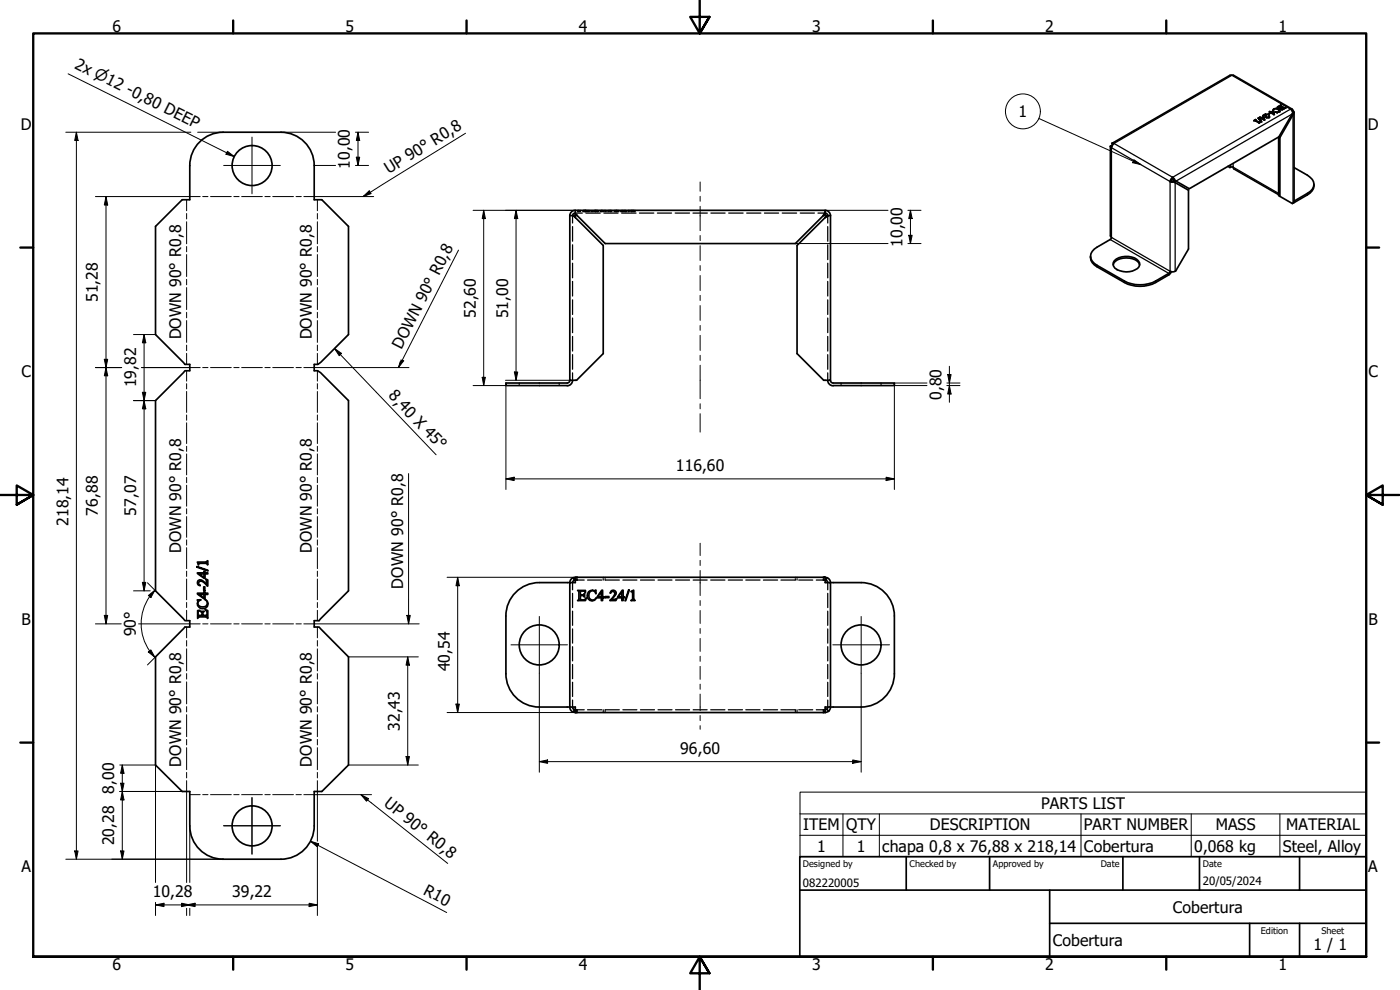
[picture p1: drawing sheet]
<svg xmlns="http://www.w3.org/2000/svg" width="420mm" height="297mm" viewBox="0 0 420 297" stroke-linecap="round" stroke-linejoin="round" font-family="sans-serif">
<!-- layer: Hidden (ISO) -->
<circle cx="189.4" cy="63.5" r=".19" fill="#000"/>
<g fill="none" stroke="#000" stroke-width=".38">
<path d="M171.8 64.7v2.2M171.8 68v4.4M171.8 73.5v4.4M171.8 79v4.4M172.1 64.7l.2 .2M172.3 64.7l.2 .2M172.5 65.1l.2 .2-.2-.2M172.7 63.9h2.1M172.7 64.1l.1 .2M173 64.5l.2 .2M173.4 63.4l.7 .1M173.4 63.1v.1"/>
<path d="M173.7 63.1v.1M173.7 63.4v.1M174.2 63.1v.1M174.2 63.4v.1M175.2 63.1v.1M175.2 63.4v.1M175.3 63.1v.1M175.3 63.4v.1M175.5 63.1v.1M175.5 63.4v.1M175.6 63.1v.1M175.6 63.4v.1"/>
<path d="M175.7 63.1v.1M175.7 63.4v.1M175.8 63.1v.1M175.8 63.4v.1M175.8 63.9h4.3M176 63.4l-1.1 .1M176 63.1v.1M176.2 63.4l.1 .1M176.2 63.1v.1M176.4 63.5h.5M176.7 63.1v.1M176.7 63.4v.1"/>
<path d="M177.3 63.5h.8M178.4 63.1v.1M178.4 63.4v.1M178.7 63.1v.1M178.7 63.4v.1M178.8 63.1v.1M178.8 63.4v.1M178.9 63.1v.1M178.9 63.4v.1M178.9 63.4l-.3 .1M179.2 63.4l.4 .1M179.2 63.1v.1"/>
<path d="M179.4 63.1v.1M179.4 63.4v.1M180.5 63.1v.1M180.5 63.4v.1M180.6 63.4l-.5 .1M180.6 63.1v.1M180.8 63.4l-.1 .1M180.8 63.5h.2M180.8 63.1v.1M181.2 63.9h4.3M181.3 63.4l-.2 .1M181.3 63.1v.1"/>
<path d="M181.6 63.4l.4 .1M181.6 63.1v.1M182.8 63.4l-.4 .1M182.8 63.1v.1M183.1 63.4l.5 .1M183.1 63.1v.1M183.1 63.4v.1M183.3 63.1v.1M183.3 63.4v.1M183.5 63.1v.1M183.5 63.4v.1M184.5 63.1v.1"/>
<path d="M184.5 63.4v.1M184.8 63.1v.1M184.8 63.4v.1M184.9 63.1v.1M184.9 63.4v.1M185.1 63.4l-.8 .1M185.1 63.1v.1M185.4 63.4l.4 .1M185.4 63.1v.1M185.5 63.1v.1M185.5 63.4v.1M186.6 63.9h4.3"/>
<path d="M186.6 63.1v.1M186.6 63.4v.1M186.8 63.4l-.6 .1M186.8 63.1v.1M187 63.4l-.1 .1M187 63.5h.1M187 63.1v.1M187.4 63.4l-.1 .1M187.4 63.1v.1M187.6 63.4v.1M187.6 63.1v.1M187.8 63.4l-.1 .1"/>
<path d="M187.8 63.5h.4M187.8 63.1v.1M188.7 63.1v.1M188.7 63.4v.1M188.8 63.4l-.3 .1M188.8 63.1v.1M189.4 63.4h.4M189.4 63.1v.1M189.8 63.1v.1M189.9 63.1v.1M189.9 63.4v.1M190.1 63.1v.1"/>
<path d="M190.1 63.4v.1M190.2 63.4h.4M190.2 63.1v.1M190.6 63.1v.1M191.9 63.9h4.3M197.3 63.9h4.2M202.6 63.9h4.3M208 63.9h4.3M213.4 63.9h4.2M218.7 63.9h4.3M224.1 63.9h4.2M229.4 63.9h4.3"/>
<path d="M234.8 63.9h4.3M240.2 63.9h4.2M245.5 63.9h2.1M247.3 64.5l-.2 .2M247.6 64.1l-.1 .2M247.8 65.1l-.2 .2M248.2 64.7l-.2 .2M248.4 64.7v2.2M248.4 68v4.4M248.4 73.5v4.4M248.4 79v4.4M171.8 84.4v4.4"/>
<path d="M171.8 90v4.3M171.8 95.4v4.4M248.4 84.4v4.4M248.4 90v4.3M248.4 95.4v4.4M155.8 114.9v.3M155.8 115.4v.3M167.8 114.9v.3M167.8 115.4v.3M171.8 101v4.3M171.8 106.4v4.4M171.8 111.9v2.2"/>
<path d="M248.4 101v4.3M248.4 106.4v4.4M248.4 111.9v2.2M252.4 114.9v.3M252.4 115.4v.3M264.4 114.9v.3M264.4 115.4v.3M171.8 174.8v2.2M171.8 178v4.3M172.7 174h.1M173 173.2v.3M173 173.8v.2h2.3"/>
<path d="M173.2 173.2v.3M173.2 173.8v.2M176.3 174h4.3M181 173.2v.3M181 173.8v.2M181.6 173.2v.3M181.6 173.8v.2h4.3M186.9 174h4.2M192.2 174h4.2M197.5 174h4.2M202.8 174h4.1M208 174h4.2"/>
<path d="M213.3 174h4.3M218.6 174h4.2M223.8 174h4.3M229.1 174h4.3M238.7 173.8l-.1 .2h-4.2M238.7 173.2v.3M239.2 173.2v.3M239.2 173.8v.2M239.7 174h4.2M247.1 173.8v.2h-2.1M247.1 173.2v.3M247.2 173.2v.3"/>
<path d="M247.2 173.8v.2M247.3 174h-.2h.2M247.5 174h.1M248.4 174.8v2.2M248.4 178v4.3M171.8 183.4v4.2M171.8 188.7v4.3M171.8 194v4.3M171.8 199.4v4.2M248.4 183.4v4.2M248.4 188.7v4.3M248.4 194v4.3"/>
<path d="M248.4 199.4v4.2M171.8 204.7v4.3M171.8 210v2.1M172.7 212.9h.1M173 213h.2v.2M173 213v.2M173 213.5v.3M173 213h2.3M173.2 213.5v.3M176.3 213h4.3M181 213v.2M181 213.5v.3"/>
<path d="M181.6 213.5v.3M185.9 213h-4.3v.2M186.9 213h4.2M192.2 213h4.2M197.5 213h4.2M202.8 213h4.1M208 213h4.2M213.3 213h4.3M218.6 213h4.2M223.8 213h4.3M229.1 213h4.3M234.4 213h4.2l.1 .2"/>
<path d="M238.7 213.5v.3M239.2 213v.2M239.2 213.5v.3M239.7 213h4.2M245 213l2.3-.1-.2 .3M247.1 213.5v.3M247.2 213v.2M247.2 213.5v.3M247.5 213h.1M247.6 212.8h-.1M248.4 204.7v4.3M248.4 210v2.1"/>
</g>
<!-- layer: Visible (ISO) -->
<g fill="none" stroke="#000" stroke-width=".51">
<path d="M67 39.7a10 10 0 0 0-10 10v10.2h-2.3l-8 8v32.5l8.8 8.9h1.5v1.9h-1.5l-8.8 9v57.1l8.8 8.9h1.5v1.9h-1.5l-8.8 9v32.4l8 8h2.3v10.3M67 39.7h17.3a10 10 0 0 1 10 10v10.2h2.3l8 8v32.5l-8.4 8.4-.8 .5h-1.1v1.9h1l.9 .6 8.4 8.4v57.1l-8.8 8.9h-1.5v1.9h1.5l8.8 9v32.4l-8 8h-2.3v10.3M376.7 36.2h.1M376.7 36.2l1.3 .7 .1-.3M376.7 36.1v.1M376.8 35.9l1.1 .8M376.8 35.9l-.5 .3h.4M377.7 35.4l1 1.2-1-1.2v.1M377.9 36.9h.1M378.1 36.7h-.2v.2M378.1 35.5l.2-.1v.3zM378.1 35.4v-.3l-.1 .1 .3 .2"/>
<path d="M378.1 35.1l.4 .3M378.3 35.7l.2-.2 1 .6-.2-1 .2 1M378.5 35.4v.1h-.2M378.7 35.5h-.2M378.7 35.4l.7 .5M379.2 35l-.7 .4M379.2 34.8h.1M379.2 35.2l-.5 .4M379.2 35.2l.2 .9M379.2 35.2l.1 .1M379.2 34.7l-.1 .1M379.3 35.1l-.1-.1v.2"/>
<path d="M379.8 34.4a.75 .75 0 0 0 .2 .8 .75 .75 0 0 0 .9 .1M379.8 34.5l-.6 .3M379.8 34.4h.1M379.9 34.5l.2 .8M379.9 34.1l.1 .9 .5 .2h.2l.1-.4M379.9 34.4v-.3l-.9 .6 .2 .1M380.9 34.8v.5M380.9 35l.1 .2M380.9 34.8h.1M380.9 35v.3M380.9 34l-.5 .3 .5-.2M381.1 33.9l.2-.1z"/>
<path d="M381.1 33.6v-.1l-.2 .1 .5 .3M381.1 33.5l.3 .2M381.2 34l.2-.2 1.1 .5-.3-.9 .2 .9M381.4 33.7l.2 .1M381.6 34l.5-.5 .2 .9M381.6 33.8l.7 .3M382 33.3l-.6 .4M382.1 33.1a1.04 1.04 0 0 1 1.1-.6 1.04 1.04 0 0 1 .8 .9l-.7 .4M382.1 33.2a.89 .89 0 0 1 1-.6 .89 .89 0 0 1 .8 .8l-.6 .2h-.5l.5 .2M382.1 33.6h.1M382.2 33.4l-.2-.1v.2M383.3 33.8h.1"/>
<path d="M383.4 32.8l.7 .5M383.5 32.4l-.2-.3 1.1-.6 .1 .3 1.1 .6M383.5 32.2v.1M383.9 33.3v.2M384.1 32.5l-.2-.1 .6 .2-.1-.1 .4-.3 .6 .3M384.2 31.9l-.7 .3M384.2 31.9l.5 .3M384.4 31.7v.2l1 .7M384.4 31.8l-.2 .1M384.4 32.5v.1M384.7 32.2l-.6 .2M385.4 32.6l-.6 .3"/>
<path d="M385.8 32.4l-.2 .1M385.8 32.4h.1M385.8 32.3l-1.1 .7-.3-.2h.4M387.8 34.2l.2 .2-3.9 6.9-.3-.2M387.8 32.8l-17.6-10.2-.8-.1-35.6 20.5M388 33.8l.2 .1-.2 .5M388 33.2l.4 .4-.2 .3M388 33.2l-.2-.4h-.5a1.07 1.07 0 0 1 .5 1.4l-4 6.9M388 33.2l-.2 .1M388.4 33.6v27l-.5 .5-4.2-2.4v-17.6M333.2 43.9v26.9a.59 .59 0 0 1 .4 .5 .59 .59 0 0 1-.4 .6l-4 2.3a2.88 2.88 0 0 0-1.9 2.7 2.88 2.88 0 0 0 1.9 2.7l8.2 4.7a10.2 10.2 0 0 0 9.4 0l4.2-2.4 .2-.5 .7 .2 1-.3 3.8-6.6v-17.6l-4-2.3M333.2 43.9h.5z"/>
<path d="M333.8 43h.5l-.7 1.3-.4-.4M333.8 43l.1 .4zM351.2 54.5l1.2 .1M351.5 54.3h.7l.5 .5M351.5 54.3l-.3 .2M351.9 53.2l.7 1M351.9 53.2l-.7 1.3M351.9 53.6l-.4 .7M351.9 53.2v.4M352.2 54.4l.5 .4M352.4 54.2l.5 .1M368.6 49.9l.5 .4 .2-.1a.63 .63 0 0 1 1 .5l13.4 7.7"/>
<path d="M383.8 41.1l-26.9 15.5-4.6-2.5-.4-.5M384.1 41.3v17.6M388.4 50.3l4 2.3a3.1 3.1 0 0 1 1.8 3.5l-1 1.4-4.8 2.9M394.3 55.3a3.1 3.1 0 0 1-1.9 3.2l-4.2 2.3M172.1 64.7h-1.1v49.4h2l8-8v-32.5l-8.3-8.3-.4-.6h-.2l.6 .6M172.6 63.9a.79 .79 0 0 0-.8 .8M172.6 63.1l-1.1 .5-.5 1.1M172.7 64.1l.5 .6-.5-.3zM247.6 63.9a.79 .79 0 0 1 .8 .8M247.6 63.1l1.2 .5 .4 1.1M247.6 63.6l-.5 1.1 .5-.3v-.2M247.6 63.6v.6l-8.9 8.9h-57.1l-8.4-8.4-.5-.3"/>
<path d="M247.6 63.6v-.5h-74.9v1M248.2 64.7h-.3l-.3 .6M248.7 64.7l-1.1 .6M248.7 64.7h-.5l-.6 .6M248.7 64.7h.5v49.4h-2l-8-8v-32.5l8.4-8.3M327.3 76.9a3.1 3.1 0 0 0 1.9 3.2l8.2 4.7a10.2 10.2 0 0 0 9.4 0l4-2.3 .7-1M334.1 79.5a3.6 3.6 0 0 1 3.9-2.1 3.6 3.6 0 0 1 4 2.1M334.5 78.2a5.6 5.6 0 0 1 7.2 .1 1.65 1.65 0 0 1-1 2.6 5.3 5.3 0 0 1-6.5-1l-.1-1.2zM171 114.1l-.2 .6-.6 .2h-18.4v.8h18.4M171.8 114.1l-.4 1.2-1.2 .4M248.4 114.1l.5 1.2 1.1 .4M249.2 114.1a.79 .79 0 0 0 .8 .8"/>
<path d="M250.1 114.9h18.3v.8h-18.3M59.1 170l3.3 1.1v.2l-3.3-1.1zM59.2 168.6h2.9l.3-.3v1.1l-.3-.4h-2.3l-.2 .5zM59.2 178h2v-.4h.3v.4h.9v.4h-.9v1.3h-.2l-2.1-1.5zM59.2 171.9h2v-.5h.3v.5h.9v.3h-.9v1.3h-.2zM59.4 174.2a1.72 1.72 0 0 1 2.3 .9l.3 .2-.2-1.5 .6 .2-.2 1.8a2.5 2.5 0 0 0-2.3-1.4l-.3 .5 .5 .8a.89 .89 0 0 1-.8-.5 .89 .89 0 0 1 .1-1zM59.7 178.4h1.5v1zM59.7 172.2h1.5v1.1zM61.2 176.1h.3v1.1h-.3zM61.6 179.9h.1M172.1 173.3l-.7 .5-.4 1h-9.2a10 10 0 0 0-10 10M172.3 174.1l-.5 .7"/>
<path d="M172.7 173.3v1.5h-1.7v37.3h1.7v1.6M172.7 173.2h74.4M172.7 174l-.4 .1M173.2 173.2l-1.1 .1 .2 .8M173.4 177.2h2.3v.6l-.4-.5h-1.1v1.2l1-.1 .3-.3v1l-.4-.4h-.9v1.2l.2 .1a1.22 1.22 0 0 0 1.6-.6l-.3 .8h-2.3l.3-.3v-2.6zM176.7 177.5a2.1 2.1 0 0 1 2-.3l.1-.1 .1 1a1.08 1.08 0 0 0-1-.9 1.08 1.08 0 0 0-1.1 .8 1.28 1.28 0 0 0 .2 1.7 1.28 1.28 0 0 0 1.6 .1l.3-.4a1.44 1.44 0 0 1-2 .7 1.44 1.44 0 0 1-.6-2zM180.5 177.5v1.6h-1.1zM180.6 177.1h.2v2h.5v.3h-.5v.8h-.3v-.8h-1.3zM181.6 179h1.2v.3h-1.2zM183.5 177.3a.91 .91 0 0 1 1.2 .1 .91 .91 0 0 1-.2 1.3l-1 1.2 1.6-.3-.3 .6h-1.7l1-1.3a.95 .95 0 0 0 .2-1.3 .82 .82 0 0 0-1.2 .3zM186.6 177.5v1.6h-1.1zM186.8 177.1h.2v2h.4v.3h-.4v.8h-.4v-.8h-1.2z"/>
<path d="M188.7 177h.1l-1 3.3h-.2zM189.4 177.5l.8-.4v2.5v.4l.4 .2h-1.2l.4-.2 .1-.4-.1-2zM247.1 173.2l.5 .1zM247.6 173.2l.6 .1-.3 .7h-.3M247.6 173.3v1.5h1.6v37.3h-1.6v1.7M247.9 174.1l.5 .7M248.2 173.3l.6 .5 .4 1h9.2M258.4 174.8a10 10 0 0 1 10 10M59.2 180l1.1-.1a1.08 1.08 0 0 0-.9 1.1 1.08 1.08 0 0 0 .8 1 1.3 1.3 0 0 0 1.5 0 1.3 1.3 0 0 0 .4-1.5l-.5-.6a1.52 1.52 0 0 1 .5 2.3 1.52 1.52 0 0 1-2.4 0 1.96 1.96 0 0 1-.3-2zM59.3 183.2l.6-.1-.4 .4-.1 1.1h1.2v-1l-.4-.2h1.1l-.4 .3-.1 .9h1.3l.1-.2a1.11 1.11 0 0 0-.6-1.5l.8 .3v2.3l-.3-.4h-2.5l-.3 .4zM151.8 184.8v17.4M268.4 184.8v17.4"/>
<path d="M151.8 202.1a10 10 0 0 0 10 10h9.2M171 212.2l.4 1.1 .7 .4M171.8 212.2l.6 .7M172.7 213.7l.5 .1zM172.7 213l-.4-.1-.2 .8 .6 .1M173.2 213.8h74.4M247.6 213.3l-.5 .5M247.6 213l.6-.2 .5 .6-1.1 .4M248.4 212.2l-.3 .6M249.2 212.1h9.2M249.2 212.2l-.1 .7-.5 .5M268.4 202.1a10 10 0 0 1-10 10"/>
<path d="M57 247.8a10 10 0 0 0 10 10M94.3 247.8a10 10 0 0 1-10 10h-17.3"/>
<circle cx="75.7" cy="49.7" r="6"/>
<circle cx="161.8" cy="193.5" r="6"/>
<circle cx="258.4" cy="193.5" r="6"/>
<circle cx="75.7" cy="247.8" r="6"/>
</g>
<g fill="#000">
<circle cx="376.7" cy="36.2" r=".25"/>
<circle cx="379.9" cy="34.4" r=".25"/>
<circle cx="383.9" cy="33.5" r=".25"/>
</g>
<!-- layer: Visible Narrow (ISO) -->
<g fill="none" stroke="#000" stroke-width=".38">
<path d="M376.9 36.1v.3M377.7 36.6v.2M378 36.7v.1M380.2 35.1v.2M380.7 35.2v.1M382.3 32.7v.1M383.2 32.5v.2M383.7 33.5v.1M383.8 32.7v.2M384.4 32.3v.1M384.5 31.8v.2M385 32.8h.1"/>
<path d="M385.4 32.3v.2M387.8 34.2l-34.9 20.1M388 34.4v26.5M333.6 44.3l17.6 10.2v26.9l-17.6-10.2zM334.3 43l35.4-20.4 17.6 10.2-35.4 20.4zM352.7 54.8v26.6M369.3 49.5v.7M370.1 49v1.2l13.6 7.8M392.4 58v.5M329.2 79.6v.5M333.2 71.9l17.6 10.1v.5M388.4 60.3v.5"/>
<path d="M337.4 84.3v.5M346.8 84.3v.5"/>
</g>
<circle cx="385.8" cy="32.4" r=".19" fill="#000"/>
<!-- layer: Bend Centerline (ISO) -->
<g fill="none" stroke="#000" stroke-width=".3">
<path d="M56 59.9v3.3M57 59h3.1M60.8 59h1.6M63.2 59h6.2M70.2 59h1.6M72.5 59h6.2M79.5 59h1.6M81.9 59h6.2M88.8 59h1.6M91.2 59h3.1M95.2 59.9v3.3M56 64.1v1.6"/>
<path d="M56 66.5v6.6M56 74v1.6M56 76.4v6.6M95.2 64.1v1.6M95.2 66.5v6.6M95.2 74v1.6M95.2 76.4v6.6M56 83.8v1.7M56 86.3v6.6M56 93.7v1.7M56 96.2v6.5M95.2 83.8v1.7"/>
<path d="M95.2 86.3v6.6M95.2 93.7v1.7M95.2 96.2v6.5M56 103.6v1.6M56 106v3.3M56 111.2v3.1M56 115.1v1.6M56 117.5v6.2M57 110.3h3.1M60.8 110.3h1.6M63.2 110.3h6.2M70.2 110.3h1.6"/>
<path d="M72.5 110.3h6.2M79.5 110.3h1.6M81.9 110.3h6.2M88.8 110.3h1.6M91.2 110.3h3.1M95.2 103.6v1.6M95.2 106v3.3M95.2 111.2v3.1M95.2 115.1v1.6M95.2 117.5v6.2M56 124.5v1.6M56 126.9v6.2"/>
<path d="M56 133.9v1.5M56 136.2v6.3M95.2 124.5v1.6M95.2 126.9v6.2M95.2 133.9v1.5M95.2 136.2v6.3M56 143.2v1.6M56 145.6v6.3M56 152.6v1.6M56 155v6.2M95.2 143.2v1.6M95.2 145.6v6.3"/>
<path d="M95.2 152.6v1.6M95.2 155v6.2M56 162v1.6M56 164.3v6.3M56 171.4v1.6M56 173.7v6.2M95.2 162v1.6M95.2 164.3v6.3M95.2 171.4v1.6M95.2 173.7v6.2M56 180.8v1.5M56 183.1v3.1"/>
<path d="M56 188.1v3.3M56 192.2v1.7M56 194.7v6.6M57 187.2h3.1M60.8 187.2h1.6M63.2 187.2h6.2M70.2 187.2h1.6M72.5 187.2h6.2M79.5 187.2h1.6M81.9 187.2h6.2M88.8 187.2h1.6M91.2 187.2h3.1"/>
<path d="M95.2 180.8v1.5M95.2 183.1v3.1M95.2 188.1v3.3M95.2 192.2v1.7M95.2 194.7v6.6M56 202.1v1.7M56 204.6v6.6M56 212v1.6M56 214.4v6.6M95.2 202.1v1.7M95.2 204.6v6.6M95.2 212v1.6"/>
<path d="M95.2 214.4v6.6M56 221.9v1.6M56 224.3v6.6M56 231.8v1.6M56 234.2v3.3M57 238.4h3.1M60.8 238.4h1.6M63.2 238.4h6.2M70.2 238.4h1.6M72.5 238.4h6.2M79.5 238.4h1.6M81.9 238.4h6.2"/>
<path d="M88.8 238.4h1.6M91.2 238.4h3.1M95.2 221.9v1.6M95.2 224.3v6.6M95.2 231.8v1.6M95.2 234.2v3.3"/>
</g>
<!-- layer: Symbol (ISO) -->
<g fill="none" stroke="#000" stroke-width=".3">
<path d="M20.4 22.1l49.9 24.9M139.7 40l-30.7 19M311.8 35.5l30.6 13.9M68.3 45.4l2 1.6-2.5-.7zM94.3 59h17.8M109 59l1.8-1.7 .6 .8zM340.3 47.9l2.1 1.5-2.5-.6zM137.6 75l-18 35.3 .5-1.9M94.3 110.3h28.4M100.4 104.6l2.1 1.4-.7 .7zM100.4 104.6l30.5 31.8M120.7 108.1l.5 .2-1.6 2"/>
<path d="M122.6 142.1v45.1M94.3 187.2h31.5M122.1 184.6h1l-.5 2.6zM94.3 238.4h17.2M108.3 238.4l2.3 1.2-.6 .8zM108.3 238.4l26.1 20.7M240.1 244.2v-6.5h169.9v6.5M240.1 244.2h169.9v6.4M240.1 244.2v12.8h169.9v-6.4M240.1 250.6h169.9M253 244.2v12.8M263.9 244.2v12.8"/>
<path d="M324.4 244.2v12.8M357.5 244.2v12.8M384.1 244.2v12.8"/>
<circle cx="307" cy="33.4" r="5.2"/>
</g>
<!-- layer: Border (ISO) -->
<g fill="none" stroke="#000" stroke-width=".7">
<path d="M70 6.1v3.9M140 6.1v3.9M210 0v10l-2.9-4.9h5.8l-2.9 4.9 2.9-4.9M280 6.1v3.9M350 6.1v3.9M6.1 74.3h3.9M410 74.3h3.9M0 148.5h10l-5-2.8v5.7l5-2.9-5 2.9M420 148.5h-10l5-2.8v5.7l-5-2.9 5 2.9M6.1 222.8h3.9M410 222.8h3.9M10 287.1v-277.1h400v277.1h-400h400"/>
<path d="M70 287.1v3.8M140 287.1v3.8M212.9 292l-2.9-4.9 2.9 4.9h-5.8l2.9-4.9v9.9M280 287.1v3.8M350 287.1v3.8"/>
</g>
<!-- layer: Title (ISO) -->
<path d="M240 257h170v30.1h-170zM272 257v10.1M297 257v10.1M337 257v10.1M360 257v10.1M390 257v10.1M240 267.1h170M315 277h95M315 267.1v20M375 277v10.1M390 277v10.1" fill="none" stroke="#000" stroke-width=".51"/>
<!-- layer: Dimension (ISO) -->
<g fill="none" stroke="#000" stroke-width=".3">
<path d="M19.7 39.7h37.6M22.9 39.7l.5 2.4h-1zM22.9 39.7v218.1M59.3 39.7h7.7M84.3 39.7h16.4M106.7 39.7h3.9M107.4 39.7l.5 2.4h-1zM107.4 39.7v9.9M28.6 59h28.4M31.8 59l.5 2.5h-1zM31.8 59v128.2M94.3 49.6h6.4"/>
<path d="M106.7 49.6h3.9M106.9 47.2h1l-.5 2.4zM142 63.1h30.7M145.2 63.1l.5 2.5h-1zM145.2 63.1v52.6M154.9 63.1l.5 2.5h-1zM154.9 63.1v51M238.7 73.1h27.8M247.6 63.1h18.9M272.5 63.1h3.9M272.5 73.1h3.9M272.7 70.6h1l-.5 2.5z"/>
<path d="M273.2 63.1l.5 2.5h-1zM273.2 63.1v10M28.6 110.3h7.9M31.3 107.8h1l-.5 2.5zM31.8 110.3l.5 2.5h-1zM40.1 100.4h6.6M42.5 110.3h14.5M42.7 117.7h1.1l-.6 2.5zM43.2 100.4l.6 2.5h-1.1zM43.2 100.4v76.9M142 115.7h9.8v31.2M144.7 113.2h1l-.5 2.5z"/>
<path d="M151.7 114.1h19.3M154.4 111.6h1l-.5 2.5zM268.4 114.9h9.8M278.2 115.7h-9.8v31.2M284.2 115.7h3.9M284.2 114.9h3.9M284.4 112.4h1l-.5 2.5zM284.9 115.7l.5 2.5h-1zM284.9 109.9v10.8M40.1 120.2h6.6M43.2 120.2l.6 2.5h-1.1zM151.8 143.7l2.5-.5v1z"/>
<path d="M151.8 143.7h116.6M265.9 143.2l2.5 .5-2.5 .5zM40.1 177.3h5M42.7 174.7h1.1l-.6 2.6zM44.3 174.9l2.2 2.4M44.5 178.7l2-1.6-1.2 2.2zM44.9 179a14.3 14.3 0 0 0 0 16.3M46.5 177.1l-1.6 1.9M134.2 173.2h39M137.4 173.2l.5 2.6h-1.1zM137.4 173.2v40.6M28.6 187.2h7.8"/>
<path d="M31.3 184.6h1l-.5 2.6zM41.6 187.2h15.4M44.5 195.6l.8-.6 1.2 2.2zM44.9 195.3l1.6 1.9M46.7 197.1l-2.4 2.4M104.6 197.1h20.9M122.4 197.1l.5 2.5h-1zM122.4 197.1v32.4M134.2 213.8h39M136.8 211.3h1.1l-.5 2.5zM161.9 202v29.7M258.4 202v29.7"/>
<path d="M35.9 229.5h10.8v35.3M35.9 237.5h21.1M36.2 235h1l-.5 2.5zM36.7 229.5l.5 2.5h-1zM36.7 237.5l.5 2.5h-1zM36.7 229.5v28.3M56 237.5v27.3M95.2 237.5v14.9M104.6 229.5h20.9M121.9 227h1l-.5 2.5zM161.9 228.5l2.4-.5v1zM161.9 228.5h96.5"/>
<path d="M255.9 228l2.5 .5-2.5 .5zM19.7 257.8h47.3M22.4 255.3h1l-.5 2.5zM36.2 255.3h1l-.5 2.5zM57 247.8v17M93.2 252.4l2.4 .8-.4 .8zM93.2 252.4l40.8 21.4M95.2 253.6v21.1M46.7 271.5l2.5-.5v1zM46.7 271.5h48.5M46.7 270.7v4M54.5 271l2.5 .5-2.5 .5z"/>
<path d="M56 271.5l2.5-.5v1zM56 272.5v2.2M57 272.5v2.2M92.8 271l2.4 .5-2.4 .5z"/>
</g>
<g fill="#000">
<path d="M22.9 39.7l.5 2.4h-1zM106.9 47.2h1l-.5 2.4zM107.4 39.7l.5 2.4h-1zM31.8 59l.5 2.5h-1zM145.2 63.1l.5 2.5h-1zM154.9 63.1l.5 2.5h-1zM272.7 70.6h1l-.5 2.5zM273.2 63.1l.5 2.5h-1zM31.3 107.8h1l-.5 2.5zM31.8 110.3l.5 2.5h-1zM42.7 117.7h1.1l-.6 2.5zM43.2 100.4l.6 2.5h-1.1z"/>
<path d="M144.7 113.2h1l-.5 2.5zM154.4 111.6h1l-.5 2.5zM284.4 112.4h1l-.5 2.5zM284.9 115.7l.5 2.5h-1zM43.2 120.2l.6 2.5h-1.1zM151.8 143.7l2.5-.5v1zM265.9 143.2l2.5 .5-2.5 .5zM42.7 174.7h1.1l-.6 2.6zM44.5 178.7l2-1.6-1.2 2.2zM137.4 173.2l.5 2.6h-1.1zM31.3 184.6h1l-.5 2.6zM44.5 195.6l.8-.6 1.2 2.2z"/>
<path d="M122.4 197.1l.5 2.5h-1zM136.8 211.3h1.1l-.5 2.5zM36.2 235h1l-.5 2.5zM36.7 229.5l.5 2.5h-1zM121.9 227h1l-.5 2.5zM161.9 228.5l2.4-.5v1zM255.9 228l2.5 .5-2.5 .5zM22.4 255.3h1l-.5 2.5zM36.2 255.3h1l-.5 2.5zM36.7 237.5l.5 2.5h-1zM93.2 252.4l2.4 .8-.4 .8zM46.7 271.5l2.5-.5v1z"/>
<path d="M54.5 271l2.5 .5-2.5 .5zM56 271.5l2.5-.5v1zM92.8 271l2.4 .5-2.4 .5z"/>
</g>
<!-- layer: Centerline (ISO) -->
<g fill="none" stroke="#000" stroke-width=".3">
<path d="M210.1 54.6v2.8M210.1 58.9v1.5M210.1 61.9v7.3M210.1 70.7v1.5M210.1 73.7v4.5M210.1 79.7v1.4M210.1 82.7v4.5M210.1 88.6v1.6M210.1 91.7v4.4M210.1 97.6v1.5M210.1 100.6v4.5M210.1 106.6v1.5"/>
<path d="M210.1 109.6v10M210.1 121.1v1.6M210.1 124.1v5.6M210.1 163v3.7M210.1 168.1v1.6M210.1 171.2v7.5M210.1 180.2v1.5M210.1 183.2v3.9M210.1 188.6v1.4M210.1 191.6v3.8M210.1 196.9v1.5M210.1 199.9v3.9"/>
<path d="M210.1 205.3v1.5M210.1 208.3v4.9M210.1 214.7v1.5M210.1 217.7v1.1"/>
</g>
<!-- layer: Center Mark (ISO) -->
<path d="M67.1 49.6h17M75.6 41.1v17.1M153.4 193.5h16.9M161.9 185v17M249.9 193.5h17.1M258.4 185v17M75.6 239.3v17M67.1 247.8h17" fill="none" stroke="#000" stroke-width=".3"/>
<!-- layer: Symbol (ISO) -->
<path d="M68.3 45.4l2 1.6-2.5-.7zM109 59l1.8-1.7 .6 .8zM340.3 47.9l2.1 1.5-2.5-.6zM100.4 104.6l2.1 1.4-.7 .7zM120.3 107.8l.9 .5-1.6 2zM122.1 184.6h1l-.5 2.6zM108.3 238.4l2.3 1.2-.6 .8z" fill="#000"/>
<g font-size="4.8">
<text x="33.7" y="9.6">6</text>
<text x="103.7" y="9.6">5</text>
<text x="173.7" y="9.6">4</text>
<text x="243.7" y="9.6">3</text>
<text x="313.7" y="9.6">2</text>
<text x="383.7" y="9.6">1</text>
<text x="22.2" y="20.3" transform="rotate(27 22.2 20.3)">2x ⌀12 -0,80 DEEP</text>
<text x="305.7" y="35.2">1</text>
<text x="6.2" y="38.9">D</text>
<text x="410.5" y="38.9">D</text>
<text x="105" y="50.7" transform="rotate(-90 105 50.7)">10,00</text>
<text x="116.7" y="52.3" transform="rotate(-32 116.7 52.3)">UP 90° R0,8</text>
<text x="270.8" y="74.1" transform="rotate(-90 270.8 74.1)">10,00</text>
<text x="29.4" y="90.6" transform="rotate(-90 29.4 90.6)">51,28</text>
<text x="142.8" y="95.4" transform="rotate(-90 142.8 95.4)">52,60</text>
<text x="152.5" y="95.6" transform="rotate(-90 152.5 95.6)">51,00</text>
<text x="54.4" y="101.8" transform="rotate(-90 54.4 101.8)">DOWN 90° R0,8</text>
<text x="93.6" y="101.8" transform="rotate(-90 93.6 101.8)">DOWN 90° R0,8</text>
<text x="120.5" y="105" transform="rotate(-63 120.5 105)">DOWN 90° R0,8</text>
<text x="6.4" y="113.1">C</text>
<text x="410.7" y="113.1">C</text>
<text x="40.8" y="116.3" transform="rotate(-90 40.8 116.3)">19,82</text>
<text x="116.4" y="118.9" transform="rotate(46 116.4 118.9)">8,40 X 45°</text>
<text x="282.5" y="119.9" transform="rotate(-90 282.5 119.9)">0,80</text>
<text x="202.8" y="141.3">116,60</text>
<text x="29.4" y="154.7" transform="rotate(-90 29.4 154.7)">76,88</text>
<text x="40.8" y="154.7" transform="rotate(-90 40.8 154.7)">57,07</text>
<text x="20.5" y="157.8" transform="rotate(-90 20.5 157.8)">218,14</text>
<text x="54.4" y="166" transform="rotate(-90 54.4 166)">DOWN 90° R0,8</text>
<text x="93.6" y="166" transform="rotate(-90 93.6 166)">DOWN 90° R0,8</text>
<text x="121" y="176.6" transform="rotate(-90 121 176.6)">DOWN 90° R0,8</text>
<text x="6.4" y="187.4">B</text>
<text x="40.8" y="190.9" transform="rotate(-90 40.8 190.9)">90°</text>
<text x="410.7" y="187.4">B</text>
<text x="135" y="201.5" transform="rotate(-90 135 201.5)">40,54</text>
<text x="120" y="219.3" transform="rotate(-90 120 219.3)">32,43</text>
<text x="204.2" y="226.1">96,60</text>
<text x="54.4" y="230" transform="rotate(-90 54.4 230)">DOWN 90° R0,8</text>
<text x="93.6" y="230" transform="rotate(-90 93.6 230)">DOWN 90° R0,8</text>
<text x="34.3" y="238.2" transform="rotate(-90 34.3 238.2)">8,00</text>
<text x="115" y="241.6" transform="rotate(38 115 241.6)">UP 90° R0,8</text>
<text x="312.5" y="242.7">PARTS LIST</text>
<text x="241" y="249.2">ITEM</text>
<text x="253.9" y="249.2">QTY</text>
<text x="279.1" y="249.2">DESCRIPTION</text>
<text x="325.2" y="249.2">PART NUMBER</text>
<text x="364.9" y="249.2">MASS</text>
<text x="386" y="249.2">MATERIAL</text>
<text x="34.3" y="253.6" transform="rotate(-90 34.3 253.6)">20,28</text>
<text x="245.2" y="255.6">1</text>
<text x="257.1" y="255.6">1</text>
<text x="264.8" y="255.6">chapa 0,8 x 76,88 x 218,14</text>
<text x="325.3" y="255.6">Cobertura</text>
<text x="358.4" y="255.6">0,068 kg</text>
<text x="385" y="255.6">Steel, Alloy</text>
<text x="6.4" y="261.7">A</text>
<text x="410.7" y="261.7">A</text>
<text x="45.8" y="269.1">10,28</text>
<text x="69.7" y="269.1">39,22</text>
<text x="126.8" y="268.2" transform="rotate(28 126.8 268.2)">R10</text>
<text x="352" y="273.9">Cobertura</text>
<text x="316" y="283.8">Cobertura</text>
<text x="394.2" y="285">1 / 1</text>
<text x="33.7" y="290.9">6</text>
<text x="103.7" y="290.9">5</text>
<text x="173.7" y="290.9">4</text>
<text x="243.7" y="290.9">3</text>
<text x="313.7" y="290.9">2</text>
<text x="383.7" y="290.9">1</text>
</g>
<g font-size="3.4">
<text x="241" y="266">082220005</text>
<text x="361" y="265.5">20/05/2024</text>
</g>
<g font-size="2.7">
<text x="241" y="260.1">Designed by</text>
<text x="273" y="260.1">Checked by</text>
<text x="298" y="260.1">Approved by</text>
<text x="330.3" y="260">Date</text>
<text x="361" y="260">Date</text>
<text x="378.4" y="280.1">Edition</text>
<text x="396.6" y="280.1">Sheet</text>
</g>
</svg>
